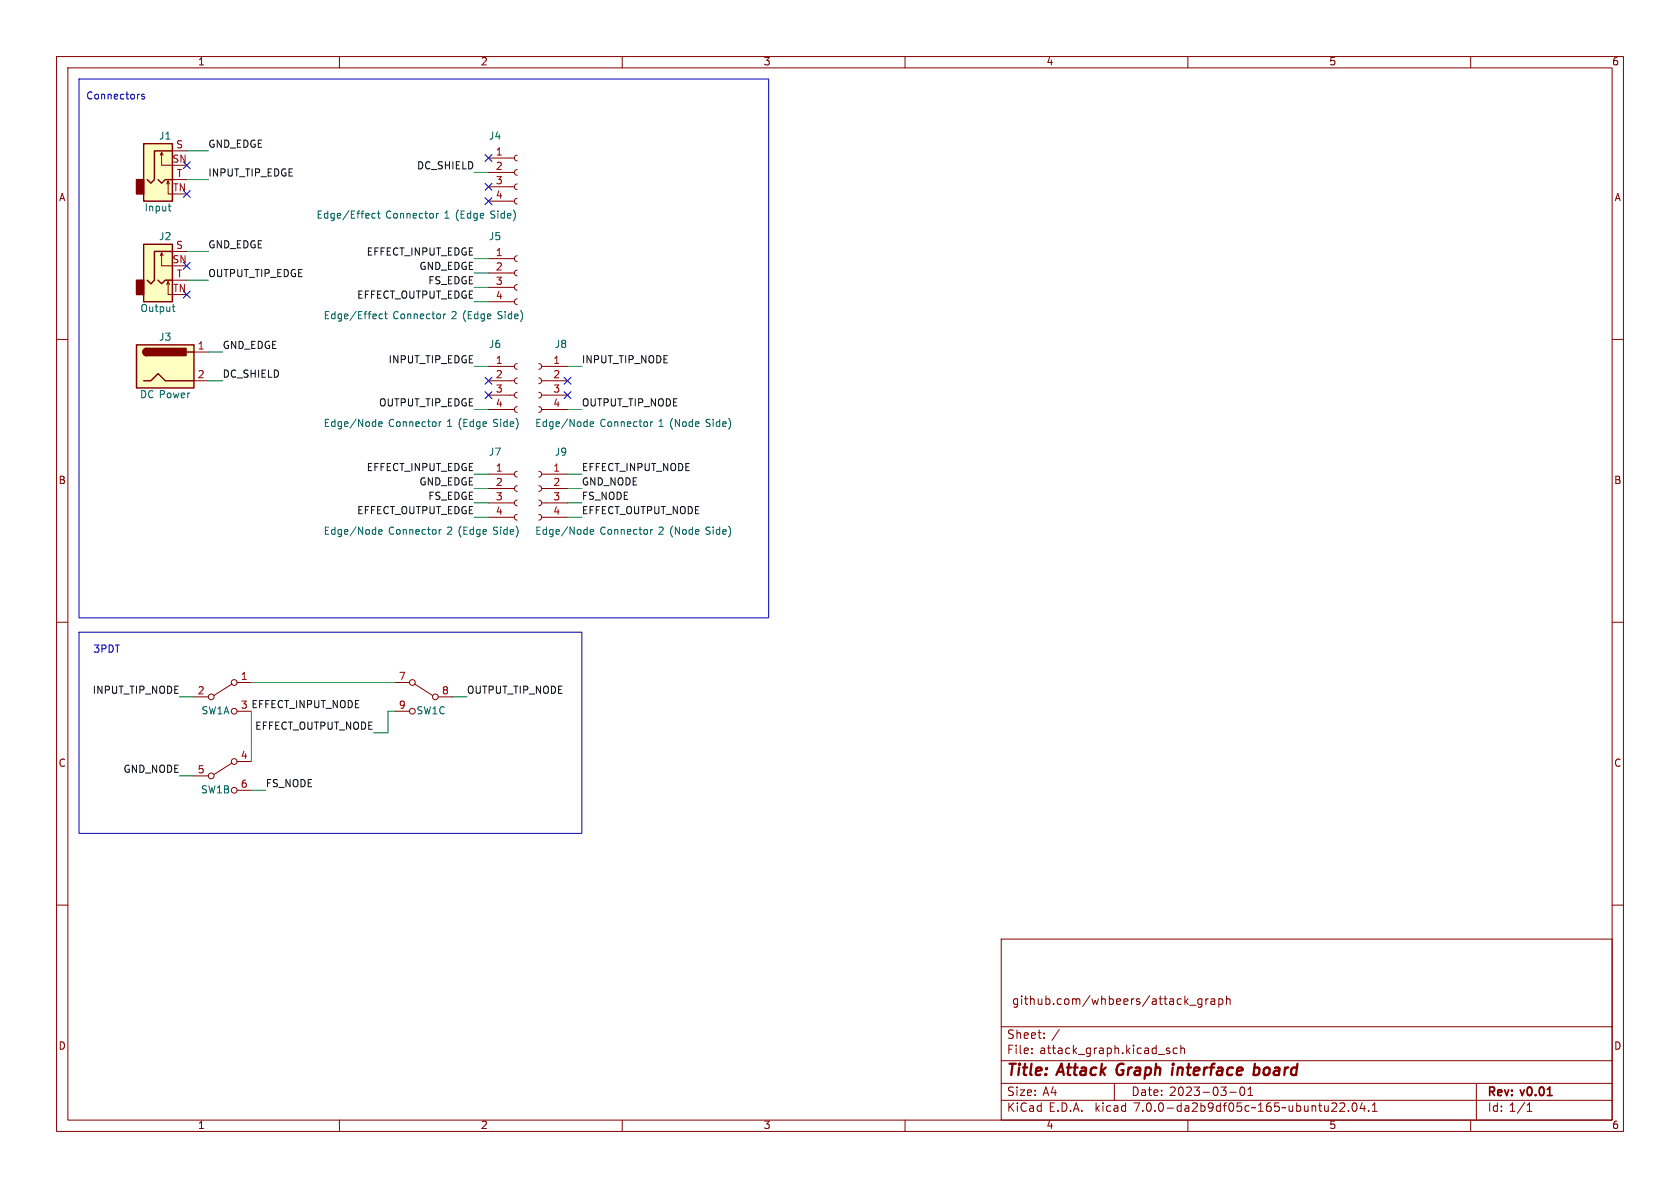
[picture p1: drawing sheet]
<svg xmlns="http://www.w3.org/2000/svg" width="297mm" height="210mm" viewBox="0 0 297 210" stroke-linecap="round" stroke-linejoin="round" font-family="sans-serif">
<g fill="none" stroke="#840000" stroke-width=".18">
<path d="M10 10h277v190h-277zM12 12h273v186h-273zM60 10v2M110 10v2M160 10v2M210 10v2M260 10v2M28.3 27.4l.3-.5v2.3h1.9M28.6 26.9l.2 .5M29.5 32.5l.2-.5v2.3h.8M29.7 32l.3 .5M30.5 26.7h2.5"/>
<path d="M30.5 31.8h2.5M86.4 35.6h4.5M86.4 33h4.5M86.4 30.5h4.5M86.4 27.9h4.5M91.4 35.1l-.3 .1-.2 .3 .2 .4 .3 .2M91.4 32.5l-.3 .1-.2 .4 .2 .4 .3 .1M91.4 30l-.3 .1-.2 .4 .2 .3 .3 .2M91.4 27.4l-.3 .2-.2 .3 .2 .4 .3 .1M10 60h2M28.3 45.2l.3-.5v2.3h1.9M28.6 44.7l.2 .5"/>
<path d="M29.5 50.3l.2-.5v2.3h.8M29.7 49.8l.3 .5M30.5 44.5h2.5M30.5 49.5h2.5M86.4 53.3h4.5M86.4 50.8h4.5M86.4 48.3h4.5M86.4 45.7h4.5M91.4 52.8l-.3 .2-.2 .3 .2 .4 .3 .1M91.4 50.3l-.3 .1-.2 .4 .2 .4 .3 .1M91.4 47.8l-.3 .1-.2 .3 .2 .4 .3 .2M91.4 45.2l-.3 .1-.2 .4 .2 .4 .3 .1"/>
<path d="M285 60h2M34.3 62.2h2.5M34.3 67.3h2.5M86.4 67.3h4.5M86.4 72.4h4.5M86.4 69.9h4.5M86.4 64.8h4.5M91.4 71.9l-.3 .1-.2 .4 .2 .3 .3 .2M91.4 69.3l-.3 .2-.2 .3 .2 .4 .3 .2M91.4 66.8l-.3 .1-.2 .4 .2 .4 .3 .1M91.4 64.3l-.3 .1-.2 .4 .2 .3 .3 .2M95.2 71.9l.4 .1 .2 .4-.2 .4-.4 .1"/>
<path d="M95.2 69.3l.4 .2 .2 .4-.2 .3-.4 .2M95.2 66.8l.4 .2 .2 .3-.2 .4-.4 .1M95.2 64.3l.4 .1 .2 .4-.2 .3-.4 .2M95.8 67.3h4.5M95.8 72.4h4.5M95.8 69.9h4.5M95.8 64.8h4.5M86.4 91.4h4.5M86.4 88.9h4.5M86.4 86.4h4.5M86.4 83.8h4.5M91.4 90.9l-.3 .2-.2 .3 .2 .4 .3 .1"/>
<path d="M91.4 88.4l-.3 .1-.2 .4 .2 .4 .3 .1M91.4 85.9l-.3 .1-.2 .3 .2 .4 .3 .2M91.4 83.3l-.3 .1-.2 .4 .2 .4 .3 .1M95.2 90.9l.4 .2 .2 .4-.2 .3-.4 .1M95.2 88.4l.4 .1 .2 .4-.2 .4-.4 .1M95.2 85.9l.4 .1 .2 .4-.2 .3-.4 .2M95.2 83.3l.4 .2 .2 .3-.2 .4-.4 .1M95.8 91.4h4.5M95.8 88.9h4.5M95.8 86.4h4.5M95.8 83.8h4.5M10 110h2"/>
<path d="M285 110h2M34.3 123.2h2.5M34.3 137.2h2.5M41 134.9l-3.2 2M41 120.9l-3.2 2M41.9 120.7h2.5M41.9 125.7h2.5M41.9 134.6h2.5M41.9 139.7h2.5M69.8 120.7h2.6M69.8 125.7h2.6M73.3 120.9l3.2 2"/>
<path d="M77.5 123.2h2.5M10 160h2M285 160h2M177 166h108v32h-108zM210.3 177.7h1.2M212.5 176.6h-.5l-.2 .2v.5l.1 .2h.6M212.5 176.6v1.2l-.3 .3-.4-.1M213.2 176.6v1M213.6 176.6h-.3l-.1 .2M214.1 176.6h.6l.1 1M214.8 176.9l-.5 .1a.29 .29 0 0 0-.3 .3 .29 .29 0 0 0 .3 .3l.5-.1M215.5 176.6h.4l.3 .2v.5l-.2 .2h-.5"/>
<path d="M215.5 176.6v1.5M216.8 176.7l.2-.1h.4l.1 1M216.8 176.1v1.5M60 198v2M110 198v2M160 198v2M177 194.5h108M177 191.5h108M177 187.5h108M177 181.5h108M182.4 186.1v.2M182.4 185.3v.2"/>
<path d="M184.6 183.4v.2M184.6 182.6v.2M197 191.5v3M206.3 185.7l.5 .1v.2l-.2 .3-.4-.1M206.3 185.3h.5M208.1 185.3h-.4l-.3 .2v.5l.1 .2h.6M208.8 185.4l.2-.1h.3l.1 1M208.8 184.8v1.5M210 198v2M217.4 193.1h1.1M219.4 192.2h.1a.81 .81 0 0 1 .6 .6 .81 .81 0 0 1-.3 .8l-.1 .1a.81 .81 0 0 1-.6-.7 .81 .81 0 0 1 .3-.8zM220.6 193.7h.9"/>
<path d="M220.6 192.6l.4-.4v1.5M236.9 195.1l.6-.1 .2 .1v.3l-.9 1.1h.9M238.4 196.3v.2M239.2 195h.2a.81 .81 0 0 1 .6 .6 .81 .81 0 0 1-.3 .8l-.2 .1a.81 .81 0 0 1-.6-.7 .81 .81 0 0 1 .3-.8zM240.8 194.9l-.3 1.1h.9M241.2 195.5v1M242 196.3v.2M242.6 196.5h.9M242.6 195.4l.4-.4v1.5M260 198v2M261 191.5v6.5M270 196.5h.8"/>
<path d="M270 195.4l.4-.4v1.5"/>
<circle cx="37.3" cy="123.2" r=".51"/>
<circle cx="37.3" cy="137.2" r=".51"/>
<circle cx="41.4" cy="125.7" r=".51"/>
<circle cx="41.4" cy="120.7" r=".51"/>
<circle cx="41.4" cy="134.6" r=".51"/>
<circle cx="41.4" cy="139.7" r=".51"/>
<circle cx="72.9" cy="120.7" r=".51"/>
<circle cx="72.9" cy="125.7" r=".51"/>
<circle cx="77" cy="123.2" r=".51"/>
</g>
<path d="M197.4 188.9v.7M207.3 188.7l-.1 1.3M207.4 188l-.1 .1 .1 .1M207.4 188l.1 .1-.1 .1M207.4 188v.2M221.8 188.8l.2-.1 .5 .1 .2 .3-.1 .6a.66 .66 0 0 1-1 .2M221.8 188l-.2 2" fill="none" stroke="#840000" stroke-width=".4"/>
<g fill="#ffffc2" stroke="#ffffc2" stroke-width=".18">
<path d="M24.1 61h10.2v7.6h-10.2z"/>
<path d="M25.4 43.2h5.1v10.1h-5.1z"/>
<path d="M25.4 25.4h5.1v10.2h-5.1z"/>
</g>
<path d="M25.4 25.4h5.1v10.2h-5.1zM27.9 31.8l.7 .6 .6-.6h1.3M30.5 26.7h-3.2v5.1l-.6 .6-.7-.6M25.4 43.2h5.1v10.1h-5.1zM27.9 49.5l.7 .7 .6-.7h1.3M30.5 44.5h-3.2v5l-.6 .7-.7-.7M24.1 61h10.2v7.6h-10.2zM25.4 67.3h1.3l1.2-1.3 1.3 1.3h5.1M25.9 61.6a.64 .64 0 0 0-.6 .6 .64 .64 0 0 0 .6 .7M33 62.2h1.3" fill="none" stroke="#840000" stroke-width=".25"/>
<g fill="#840000" stroke="#840000" stroke-width=".25">
<path d="M25.5 61.8l.4-.2v1.3a.64 .64 0 0 1-.6-.4 .64 .64 0 0 1 .2-.7z"/>
<path d="M25.9 61.6h7v1.3h-7z"/>
<path d="M24.1 49.5h1.3v2.6h-1.3z"/>
<path d="M24.1 31.8h1.3v2.5h-1.3z"/>
</g>
<g fill="none" stroke="#006464" stroke-width=".18">
<path d="M29.7 36.5h.5M30 37.2l.2 .1M66.4 37.8l-.4-.1-.3 .3 .2 .5h.5M66.7 37.7h.5M66.9 37.3v1.1l.3 .2M77.2 37.7v.9M77.5 37.7l-.3 .3M30.4 54.2h.5M30.6 54.9l.3 .2M67.6 55.6l-.3-.1-.3 .2 .1 .6h.5M68 55.5h.5M68.2 55.1v1.1l.3 .1"/>
<path d="M78.4 55.5v.8M78.8 55.5l-.4 .2M67 75l.6-.1-.1-.3h-.4l-.1 .1v.6h.5M77.6 74.6v.8M78 74.6l-.4 .2M104.3 75l.7-.1-.1-.3h-.4l-.2 .1 .1 .6h.5M115 74.6v.8M115.4 74.6l-.4 .2M67 94l.6-.1-.1-.2-.4-.1-.1 .2v.6h.5M77.6 93.6v.8M78 93.6l-.4 .2M104.3 94l.7-.1-.1-.2-.4-.1-.2 .2 .1 .6h.5"/>
<path d="M115 93.6v.8M115.4 93.6l-.4 .2"/>
</g>
<path d="M14 14h121.9v95.2h-121.9zM25.5 16.7h-.3l-.2 .1 .1 .2 .4 .1v.3h-.5M14 111.8h88.9v35.5h-88.9z" fill="none" stroke="#0000c2" stroke-width=".18"/>
<g fill="none" stroke="#009600" stroke-width=".18">
<path d="M33 31.8h3.8M33 26.7h3.8M83.8 30.5h2.6M33 49.5h3.8M33 44.5h3.8M83.8 48.3h2.6M83.8 45.7h2.6M83.8 50.8h2.6M83.8 53.3h2.6M36.8 62.2h2.6M36.8 67.3h2.6M83.8 64.8h2.6"/>
<path d="M83.8 72.4h2.6M100.3 64.8h2.6M100.3 72.4h2.6M83.8 83.8h2.6M83.8 88.9h2.6M83.8 86.4h2.6M83.8 91.4h2.6M100.3 83.8h2.6M100.3 88.9h2.6M100.3 86.4h2.6M100.3 91.4h2.6M31.7 137.2h2.6"/>
<path d="M31.7 123.2h2.6M44.4 120.7h25.4M44.4 125.7v8.9M44.4 139.7h2.6M69.8 125.7h-1.2v3.8h-2.6M80 123.2h2.5"/>
</g>
<g fill="none" stroke="#000084" stroke-width=".18">
<path d="M32.4 28.6l1.2 1.2M32.4 33.7l1.2 1.2M33.6 28.6l-1.2 1.2M33.6 33.7l-1.2 1.2M85.8 35l1.2 1.2M85.8 27.3l1.2 1.2M85.8 32.4l1.2 1.2M87 35l-1.2 1.2M87 27.3l-1.2 1.2M87 32.4l-1.2 1.2M32.4 46.4l1.2 1.2M32.4 51.5l1.2 1.2"/>
<path d="M33.6 46.4l-1.2 1.2M33.6 51.5l-1.2 1.2M85.8 69.2l1.2 1.3M85.8 66.7l1.2 1.2M87 69.2l-1.2 1.3M87 66.7l-1.2 1.2M99.7 69.2l1.2 1.3M99.7 66.7l1.2 1.2M100.9 69.2l-1.2 1.3M100.9 66.7l-1.2 1.2"/>
</g>
<g font-size="2.8" fill="#840000">
<text x="178" y="190.8">Title:</text>
<text x="187.1" y="190.8">Attack</text>
<text x="198.1" y="190.8">Graph</text>
<text x="208.5" y="190.8">interface</text>
<text x="223.5" y="190.8">board</text>
</g>
<g font-size="2.1" fill="#840000">
<text x="179" y="177.9">github.com/whbeers/attack_graph</text>
<text x="178" y="183.9">Sheet:</text>
<text x="185.9" y="183.9">/</text>
<text x="178" y="186.6">File:</text>
<text x="183.8" y="186.6">attack_graph.kicad_sch</text>
<text x="178" y="196.8">KiCad</text>
<text x="178" y="194">Size:</text>
<text x="184.3" y="194">A4</text>
<text x="185.4" y="196.8">E.D.A.</text>
<text x="193.7" y="196.8">kicad</text>
<text x="200" y="194">Date:</text>
<text x="200.6" y="196.8">7.0.0-da2b9df05c~165~ubuntu22.04.1</text>
<text x="206.7" y="194">2023-03-01</text>
<text x="263" y="194.2">Rev:</text>
<text x="263" y="196.8">Id: 1/1</text>
<text x="269" y="194.2">v0.01</text>
</g>
<g font-size="1.8" fill="#840000">
<text x="35" y="11.8">1</text>
<text x="85" y="11.8">2</text>
<text x="135" y="11.8">3</text>
<text x="185" y="11.8">4</text>
<text x="235" y="11.8">5</text>
<text x="285" y="11.8">6</text>
<text x="10.4" y="35.8">A</text>
<text x="285.4" y="35.8">A</text>
<text x="10.3" y="85.8">B</text>
<text x="285.3" y="85.8">B</text>
<text x="10.3" y="135.8">C</text>
<text x="285.3" y="135.8">C</text>
<text x="10.3" y="185.8">D</text>
<text x="285.3" y="185.8">D</text>
<text x="35" y="199.8">1</text>
<text x="85" y="199.8">2</text>
<text x="135" y="199.8">3</text>
<text x="185" y="199.8">4</text>
<text x="235" y="199.8">5</text>
<text x="285" y="199.8">6</text>
</g>
<g font-size="1.8" fill="#0000c2">
<text x="15.2" y="17.8">Connectors</text>
<text x="16.5" y="115.6">3PDT</text>
</g>
<g font-size="1.8" fill="#006464">
<text x="28.1" y="25">J1</text>
<text x="86.4" y="25">J4</text>
<text x="25.5" y="37.7">Input</text>
<text x="55.9" y="38.9">Edge/Effect</text>
<text x="68.1" y="38.9">Connector</text>
<text x="78.6" y="38.9">1 (Edge</text>
<text x="87" y="38.9">Side)</text>
<text x="28.1" y="42.7">J2</text>
<text x="86.4" y="42.7">J5</text>
<text x="24.8" y="55.4">Output</text>
<text x="57.2" y="56.7">Edge/Effect</text>
<text x="69.4" y="56.7">Connector</text>
<text x="79.9" y="56.7">2 (Edge</text>
<text x="88.2" y="56.7">Side)</text>
<text x="28.1" y="60.5">J3</text>
<text x="86.4" y="61.8">J6</text>
<text x="98" y="61.8">J8</text>
<text x="24.7" y="70.7">DC Power</text>
<text x="57.2" y="75.8">Edge/Node</text>
<text x="68.6" y="75.8">Connector</text>
<text x="79.1" y="75.8">1 (Edge</text>
<text x="87.4" y="75.8">Side)</text>
<text x="94.5" y="75.8">Edge/Node</text>
<text x="106" y="75.8">Connector</text>
<text x="116.5" y="75.8">1 (Node</text>
<text x="125" y="75.8">Side)</text>
<text x="86.4" y="80.8">J7</text>
<text x="98" y="80.8">J9</text>
<text x="57.2" y="94.8">Edge/Node</text>
<text x="68.6" y="94.8">Connector</text>
<text x="79.1" y="94.8">2 (Edge</text>
<text x="87.4" y="94.8">Side)</text>
<text x="94.5" y="94.8">Edge/Node</text>
<text x="106" y="94.8">Connector</text>
<text x="116.5" y="94.8">2 (Node</text>
<text x="125" y="94.8">Side)</text>
<text x="35.6" y="126.6">SW1A</text>
<text x="73.6" y="126.6">SW1C</text>
<text x="35.5" y="140.5">SW1B</text>
</g>
<g font-size="1.8" fill="#a90000">
<text x="30.4" y="29">SN</text>
<text x="31.1" y="26.4">S</text>
<text x="87.6" y="27.7">1</text>
<text x="30.5" y="34">TN</text>
<text x="31.2" y="31.5">T</text>
<text x="87.6" y="30.2">2</text>
<text x="87.6" y="32.8">3</text>
<text x="87.6" y="35.3">4</text>
<text x="30.4" y="46.7">SN</text>
<text x="31.1" y="44.2">S</text>
<text x="87.6" y="45.5">1</text>
<text x="30.5" y="51.8">TN</text>
<text x="31.2" y="49.3">T</text>
<text x="87.6" y="48">2</text>
<text x="87.6" y="50.5">3</text>
<text x="87.6" y="53.1">4</text>
<text x="34.9" y="62">1</text>
<text x="87.6" y="64.5">1</text>
<text x="97.8" y="64.5">1</text>
<text x="34.9" y="67.1">2</text>
<text x="87.6" y="67.1">2</text>
<text x="87.6" y="69.6">3</text>
<text x="97.8" y="67.1">2</text>
<text x="97.8" y="69.6">3</text>
<text x="87.6" y="72.1">4</text>
<text x="97.8" y="72.1">4</text>
<text x="87.6" y="83.6">1</text>
<text x="97.8" y="83.6">1</text>
<text x="87.6" y="86.1">2</text>
<text x="87.6" y="88.6">3</text>
<text x="97.8" y="86.1">2</text>
<text x="97.8" y="88.6">3</text>
<text x="87.6" y="91.2">4</text>
<text x="97.8" y="91.2">4</text>
<text x="34.9" y="122.9">2</text>
<text x="42.5" y="120.4">1</text>
<text x="70.5" y="120.4">7</text>
<text x="70.5" y="125.5">9</text>
<text x="78.1" y="122.9">8</text>
<text x="34.9" y="136.9">5</text>
<text x="42.5" y="134.4">4</text>
<text x="42.5" y="139.4">6</text>
</g>
<g font-size="1.8" fill="#0f0f0f">
<text x="36.8" y="26.3">GND_EDGE</text>
<text x="36.8" y="31.4">INPUT_TIP_EDGE</text>
<text x="73.6" y="30.1">DC_SHIELD</text>
<text x="36.8" y="44.1">GND_EDGE</text>
<text x="64.7" y="45.4">EFFECT_INPUT_EDGE</text>
<text x="74" y="47.9">GND_EDGE</text>
<text x="36.8" y="49.2">OUTPUT_TIP_EDGE</text>
<text x="63" y="53">EFFECT_OUTPUT_EDGE</text>
<text x="75.6" y="50.5">FS_EDGE</text>
<text x="39.4" y="61.9">GND_EDGE</text>
<text x="68.6" y="64.4">INPUT_TIP_EDGE</text>
<text x="102.9" y="64.4">INPUT_TIP_NODE</text>
<text x="39.4" y="67">DC_SHIELD</text>
<text x="66.9" y="72">OUTPUT_TIP_EDGE</text>
<text x="102.9" y="72">OUTPUT_TIP_NODE</text>
<text x="64.7" y="83.5">EFFECT_INPUT_EDGE</text>
<text x="102.9" y="83.5">EFFECT_INPUT_NODE</text>
<text x="74" y="86">GND_EDGE</text>
<text x="75.6" y="88.6">FS_EDGE</text>
<text x="102.9" y="86">GND_NODE</text>
<text x="102.9" y="88.6">FS_NODE</text>
<text x="63" y="91.1">EFFECT_OUTPUT_EDGE</text>
<text x="102.9" y="91.1">EFFECT_OUTPUT_NODE</text>
<text x="16.3" y="122.8">INPUT_TIP_NODE</text>
<text x="42.5" y="125.5">3 EFFECT_INPUT_NODE</text>
<text x="82.5" y="122.8">OUTPUT_TIP_NODE</text>
<text x="45" y="129.2">EFFECT_OUTPUT_NODE</text>
<text x="21.7" y="136.8">GND_NODE</text>
<text x="47" y="139.4">FS_NODE</text>
</g>
</svg>
